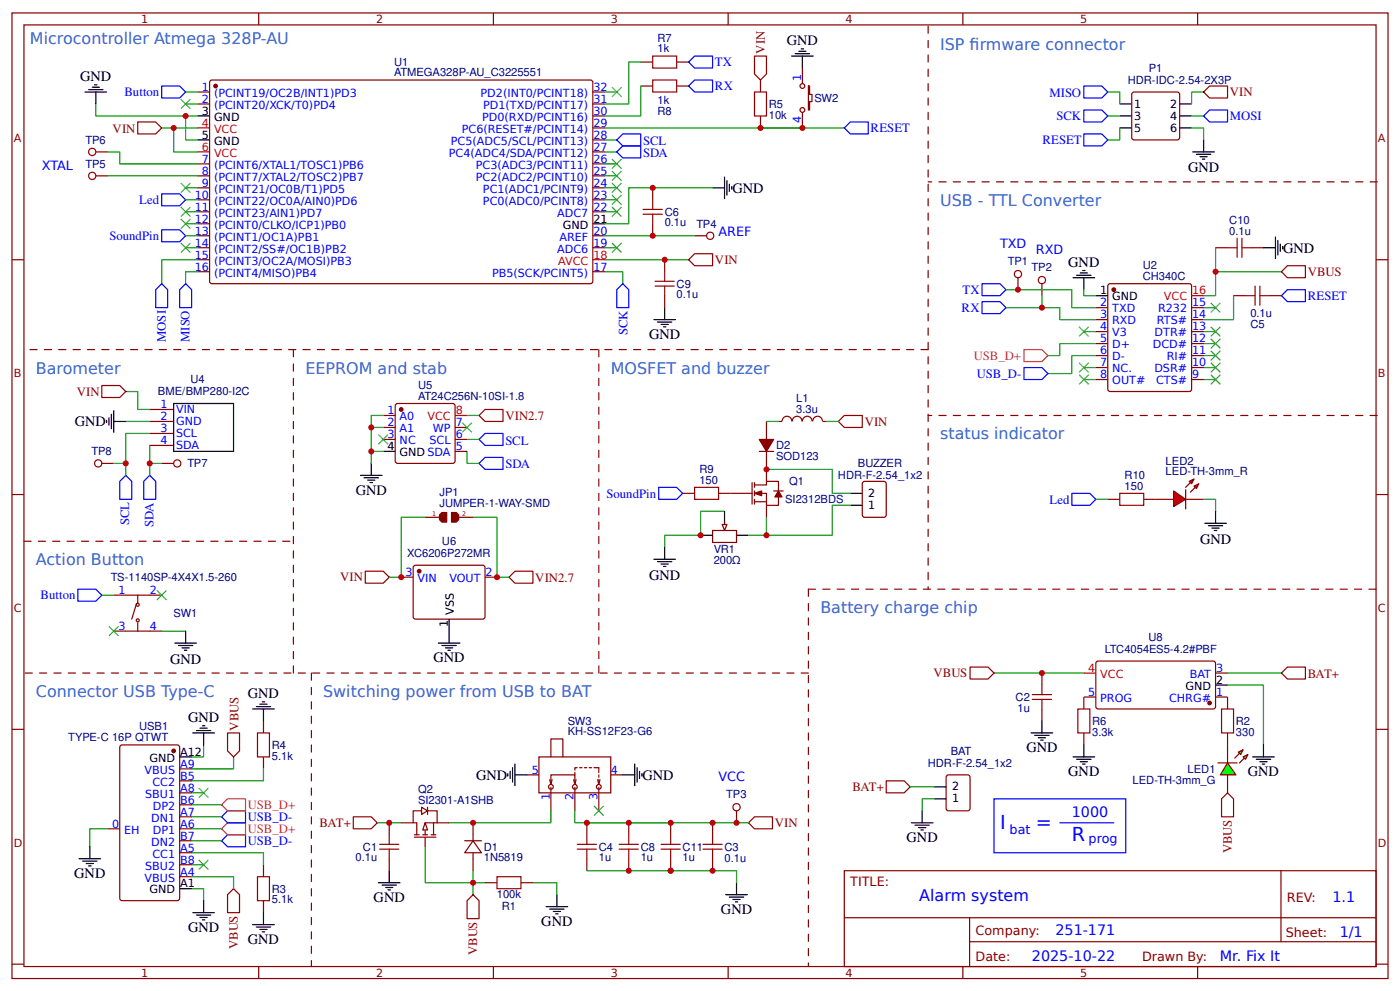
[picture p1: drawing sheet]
<svg xmlns="http://www.w3.org/2000/svg" width="309mm" height="219mm" viewBox="0 0 309 219" stroke-linecap="round" stroke-linejoin="round" font-family="sans-serif">
<g fill="none" stroke="#800" stroke-width=".26">
<path d="M2.6 2.9h304.1v213.2h-304.1zM5.3 5.5h298.7v208h-298.7zM57.1 2.9v2.6M109 2.9v2.6M160.9 2.9v2.6M212.7 2.9v2.6M264.6 2.9v2.6M2.6 57.4h2.7M304 57.4h2.7M2.6 109.2h2.7M304 109.2h2.7M230.2 148.6v2.7"/>
<path d="M230.2 156.6v2.6M239.4 153.9v2.7M271.2 153.9v2.7M2.6 161.1h2.7M93.1 178.3l1.4 .8-1.4 .8zM93.1 179.1h-1.8v2.6h.8v2.7M94.5 179.1h2.1v2.6M94.5 178.3v1.6M209.1 171.4l.4-.3h4.3l.4 .3 .1 7.1-.2 .5-4.6 .1-.4-.3zM239.4 161.9v2.6M271.2 161.9v2.6M304 161.1h2.7"/>
<path d="M86 181.7v2.7M86 189.7v2.6M88.6 181.7h2.7M91.5 184.4h1.1M91.5 184.9h4.8M93.4 184.4h1.1M93.9 184.9v2.1M95.2 184.4h1.1M95.8 181.7v2.7M96.6 181.7h-2.7v2.7M96.6 181.7h2.6M107.2 194.9h2.6"/>
<path d="M115.1 194.9h2.6M186.5 192.3h117.5v21.2h-117.5zM283 192.3v15.7M2.6 212.9h2.7M57.1 213.5v2.6M109 213.5v2.6M160.9 213.5v2.6M186.6 202.7h117.3M212.7 213.5v2.6M214.2 208h89.7M214.2 202.7v10.6M264.6 213.5v2.6"/>
<path d="M304 212.9h2.7"/>
</g>
<g fill="none" stroke="#000" stroke-width=".26">
<path d="M230.2 159.2v2.7M206.4 176.4h2.6M206.4 173.8h2.6M227.8 161.9h4.8M228.6 162.4h3.2M229.4 162.9h1.6M229.9 163.5h.6M237.1 167.2h4.7M237.9 167.7h3.1M238.7 168.2h1.5M239.2 168.8h.5M239.4 164.5v2.7"/>
<path d="M83.6 194.9h4.8M84.4 195.5h3.2M85.2 196h1.6M85.7 196.5h.6M86 192.3v2.6M123 197.6v2.6M120.6 200.2h4.8M121.4 200.8h3.2M122.2 201.3h1.6M122.8 201.8h.5"/>
</g>
<path d="M219.6 148.6h19.8M83.3 181.7h5.3M93.9 187v7.9h13.3M104.5 192.3v5.3M117.7 194.9h5.3v2.7" fill="none" stroke="#080" stroke-width=".26"/>
<path d="M228.1 153.4h4.2M228.1 154.5h4.2M230.2 151.3v2.1M230.2 154.5v2.1M238.1 156.6h2.7v5.3h-2.7zM269.9 156.6h2.6v5.3h-2.6zM83.9 186.5h4.2M83.9 187.5h4.2M86 184.4v2.1M86 187.5v2.2M109.8 193.6h5.3v2.7h-5.3z" fill="none" stroke="#a00000" stroke-width=".26"/>
<path d="M214.3 147.3h4l1.3 1.3-1.3 1.4h-4zM271.2 175.1l1.3 1.3v4h-2.6v-4zM78.1 180.4h3.9l1.3 1.3-1.3 1.3h-3.9zM104.5 197.6l1.3 1.3v4h-2.6v-4zM165.4 181.7l1.3-1.3h4v2.6h-4z" fill="none" stroke="#900" stroke-width=".26"/>
<path d="M93.9 181.7l.6 1.6h-1.1z" fill="#fefefe" stroke="#800" stroke-width=".26"/>
<g fill="none" stroke="#080" stroke-width=".26">
<path d="M141.6 19v6.6h-8M141.6 13.7h-2.7v9.3h-5.3M21.2 23v2.6h22.5M23.8 33.5h2.7v2.7h17.2M23.8 38.8h19.9M35.7 28.3h8M38.4 28.3v5.2h5.3M41 25.6v5.3h2.7M133.6 30.9h2.7M133.6 33.5h2.7M133.6 28.3h52.9M43.7 57.4h-8v5.3"/>
<path d="M133.6 57.4h18.5M43.7 60h-2.7v2.7M133.6 60h4v2.7M230.2 65.3v2.6M239.4 64v1.3h2.7M239.4 73.2h2.7M242.1 78.5h-5.3v4h-5.3M242.1 75.9h-7.9v2.6h-2.7M265.9 67.9h2.7M265.9 78.5h2.7M265.9 75.9h2.7M265.9 73.2h2.7"/>
<path d="M272.5 65.3v5.3h-6.6M283.1 60h-14.5v5.3h-2.7M27.8 86.5h2.6v3.9h2.7M27.8 93.1h5.3M33.1 95.7h-5.3v9.3M33.1 98.4v6.6M239.4 83.8h2.7M239.4 81.2h2.7M265.9 83.8h2.7M265.9 81.2h2.7M271.2 151.3h7.9v13.2M271.2 148.6h11.9"/>
<path d="M42.3 177.7h6.6M42.3 175.1h2.7M45 164.5v2.7h-2.7M51.6 167.2v2.6h-9.3M58.2 169.8v2.7h-15.9M121.7 179.1v2.6h-22.5M127 179.1v2.6h38.4M201.1 173.8h5.3M206.4 176.4h-2.7v2.7M23.8 183h-4v4M42.3 188.3h15.9v2.7M42.3 196.3h2.7v2.6"/>
<path d="M42.3 180.4h6.6M42.3 183h6.6M42.3 185.7h6.6M42.3 191h2.7"/>
</g>
<g fill="none" stroke="#000" stroke-width=".26">
<path d="M19.6 19.8h3.2M20.4 19.3h1.6M20.9 18.7h.5M174.9 12.4h4.8M175.7 11.9h3.2M176.5 11.3h1.6M177 10.8h.5M177.3 12.4v2.6M18.8 20.3h4.7M21.2 20.3v2.7M43.7 30.9h2.6M43.7 25.6h2.6"/>
<path d="M160.1 39.1v4.8M160.6 39.9v3.2M131 49.4h2.6M157.4 41.5h2.7M161.1 40.7v1.6M161.7 41.2v.6M239.2 59.7h.5M144.5 70.6h4.7M145.3 71.1h3.1M146 71.6h1.6M146.6 72.2h.5M146.8 67.9v2.7"/>
<path d="M237.1 61.3h4.7M237.9 60.8h3.1M238.7 60.3h1.5M239.4 61.3v2.7M242.1 65.3h2.6M23.5 92.8v.5M24.1 92.3v1.6M24.6 91.5v3.2M25.1 93.1h2.7M25.1 90.7v4.8M38.4 89.1h13.2v10.6h-13.2zM187.9 111.6h2.6"/>
<path d="M187.9 109h2.6M144.5 123.5h4.7M145.3 124h3.1M146 124.6h1.6M146.6 125.1h.5M146.8 120.9v2.6M55.8 156.6h4.8M56.6 156.1h3.2M57.4 155.5h1.6M57.9 155h.6M58.2 156.6v2.6M268.6 151.3h2.6"/>
<path d="M39.7 167.2h2.6M42.6 161.9h4.8M43.4 161.3h3.2M44.2 160.8h1.6M44.7 160.3h.5M45 161.9v2.6M112.2 170.9v.5M112.7 170.3v1.6M113.2 169.5v3.2M113.8 171.1h2.6M113.8 168.8v4.7M137.6 171.1h2.6"/>
<path d="M140.2 168.8v4.7M140.8 169.5v3.2M141.3 170.3v1.6M141.8 170.9v.5M203.7 179.1v2.6M276.8 167.2h4.7M277.5 167.7h3.2M278.3 168.2h1.6M278.9 168.8h.5M279.1 164.5v2.7M17.5 189.7h4.7M18.3 190.2h3.1"/>
<path d="M19 190.7h1.6M19.6 191.2h.5M19.8 187v2.7M39.7 196.3h2.6M45 198.9v2.7M160.3 197.6h4.8M161.1 198.1h3.2M161.9 198.6h1.6M162.5 199.2h.5M162.7 194.9v2.7M201.3 181.7h4.8M202.1 182.2h3.2"/>
<path d="M202.9 182.8h1.6M203.5 183.3h.5M42.6 201.6h4.8M43.4 202.1h3.2M44.2 202.6h1.6M44.7 203.1h.5M55.8 204.2h4.8M56.6 204.7h3.2M57.4 205.3h1.6M57.9 205.8h.6M58.2 201.6v2.6"/>
</g>
<g fill="none" stroke="#800" stroke-width=".26">
<path d="M46.4 17.9l.4-.2h83.9l.3 .5-.1 44.2-.5 .3-83.8-.1-.3-.5zM141.6 13.7h2.6M141.6 19h2.6M149.5 13.7h2.6M149.5 19h2.6M168 17.7v2.6M177.3 15v3.5M178.6 19h.3v1.8h.5v1.6h-.5v1.9h-.3zM43.7 20.3h2.6M43.7 23h2.6M43.7 36.2h2.6M43.7 38.8h2.6"/>
<path d="M131 20.3h2.6M131 23h2.6M131 25.6h2.6M131 28.3h2.6M131 30.9h2.6M131 33.5h2.6M131 36.2h2.6M131 38.8h2.6M168 25.6v2.7M177.3 24.8v3.5M43.7 41.5h2.6M43.7 44.1h2.6"/>
<path d="M43.7 46.8h2.6M43.7 52.1h2.6M43.7 54.7h2.6M43.7 57.4h2.6M43.7 49.4h2.6M131 41.5h2.6M131 44.1h2.6M131 46.8h2.6M131 52.1h2.6M131 54.7h2.6M144.2 41.5v2.6M144.2 49.4v2.7"/>
<path d="M146.8 57.4v2.6M43.7 60h2.6M131 60h2.6M146.8 65.3v2.6M224.9 61.3v2.7M230.2 62.7v2.6M242.1 67.9h2.6M242.1 70.6h2.6M242.1 73.2h2.6M242.1 75.9h2.6M242.1 78.5h2.6M244.8 62.9l.5-.2h17.4l.5 .2 .1 23-.3 .5-17.7 .1-.5-.3z"/>
<path d="M263.3 67.9h2.6M263.3 70.6h2.6M263.3 73.2h2.6M263.3 75.9h2.6M263.3 78.5h2.6M272.5 65.3h2.7M280.5 65.3h2.6M33.1 90.4h5.3M33.1 93.1h5.3M33.1 95.7h5.3M33.1 98.4h5.3M242.1 81.2h2.6"/>
<path d="M242.1 83.8h2.6M263.3 81.2h2.6M263.3 83.8h2.6M150.8 109h2.7M158.7 109h2.7M190.6 106.6l.4-.3h4.3l.4 .3 .1 7.1-.3 .5h-4.5l-.4-.2zM58.2 159.2v2.7M239.4 153.9h2.7M242.2 146.3l.4-.3 25.7 .1 .3 .4-.1 9.8-.5 .3-25.6-.1-.3-.4zM268.6 153.9h2.6M268.6 148.6h2.6M26.5 164.8l.5-.3h12.2l.4 .3 .1 33.6-.3 .4-12.4 .1-.5-.2z"/>
<path d="M39.7 169.8h2.6M39.7 172.5h2.6M39.7 177.7h2.6M39.7 175.1h2.6M58.2 167.2v2.6M116.4 171.1h2.7M119.1 167.2h15.8v7.9h-15.8zM121.4 172.2l.3 1M121.7 167.2v-4h2.7v4M121.7 173.2v-2.1h5.3v2.1M121.7 173.8v5.3M122 172.2l-.3 1"/>
<path d="M126.7 172.2l.3 1M127 170.6v.5M127 173.8v5.3M127.3 172.2l-.3 1M127.5 169.5h-.5v.6M128.1 169.5h.5M129.1 169.5h.5M130.2 169.5h.5M131.2 169.5h1.1v1.1M132 172.2l.3 1 .3-1M132.3 171.1v.6M132.3 172.2v.5"/>
<path d="M132.3 173.8v5.3M134.9 171.1h2.7M162.7 179.1v2.6M23.8 183h2.7M39.7 193.6h2.6M39.7 183h2.6M39.7 180.4h2.6M39.7 185.7h2.6M39.7 188.3h2.6M39.7 191h2.6M58.2 191v2.6M58.2 198.9v2.7"/>
<path d="M157.4 181.7v2.7M157.4 189.7v2.6"/>
<circle cx="177.3" cy="19" r=".53"/>
<circle cx="177.3" cy="24.3" r=".53"/>
<circle cx="121.7" cy="173.8" r=".53"/>
<circle cx="127" cy="173.8" r=".53"/>
<circle cx="132.3" cy="173.8" r=".53"/>
</g>
<g fill="#800" stroke="#800" stroke-width=".26">
<circle cx="267.2" cy="155.3" r=".4"/>
<circle cx="47.6" cy="19" r=".4"/>
<circle cx="38.4" cy="165.8" r=".4"/>
<circle cx="246.1" cy="64" r=".4"/>
</g>
<path d="M43.7 33.5h2.6M43.7 28.3h2.6M131 57.4h2.6M263.3 65.3h2.6M239.4 148.6h2.7" fill="none" stroke="#f00" stroke-width=".26"/>
<g fill="none" stroke="#00f" stroke-width=".26">
<path d="M152.1 19l1.4-1.3h3.9v2.6h-3.9zM152.1 13.7l1.4-1.3h3.9v2.6h-3.9zM136.3 30.9l1.3-1.3h4v2.6h-4zM136.3 33.5l1.3-1.3h4v2.7h-4zM186.5 28.3l1.4-1.4h3.9v2.7h-3.9zM35.7 50.7h4l1.3 1.4-1.3 1.3h-4zM35.7 42.8h4l1.3 1.3-1.3 1.4h-4zM34.4 64l1.3-1.3 1.3 1.3v3.9h-2.6zM39.7 64l1.3-1.3 1.3 1.3v3.9h-2.6zM137.6 62.7l1.3 1.3v3.9h-2.6v-3.9zM217 66.6h3.9l1.3 1.3-1.3 1.4h-3.9zM217 62.7h3.9l1.3 1.3-1.3 1.3h-3.9z"/>
<path d="M283.1 65.3l1.3-1.3h4v2.6h-4zM226.2 81.2h4l1.3 1.3-1.3 1.3h-4zM27.8 105l1.3 1.3v4h-2.6v-4zM33.1 105l1.3 1.3v4h-2.7v-4zM145.5 107.6h4l1.3 1.4-1.3 1.3h-4zM48.9 185.7l1.4-1.3h3.9v2.6h-3.9zM48.9 180.4l1.4-1.3h3.9v2.6h-3.9z"/>
</g>
<g fill="none" stroke="#a00000" stroke-width=".26">
<path d="M144.2 12.4h5.3v2.6h-5.3zM144.2 17.7h5.3v2.6h-5.3zM166.7 20.3h2.6v5.3h-2.6zM142.1 46.2h4.2M142.1 47.3h4.2M144.2 44.1v2.1M144.2 47.3v2.1M144.7 63.2h4.3M144.7 62.1h4.3M146.8 60v2.1M146.8 63.2v2.1M275.2 65.3h2.1"/>
<path d="M277.3 63.2v4.2M278.3 63.2v4.2M278.3 65.3h2.2M153.5 107.6h5.2v2.7h-5.2zM56.9 161.9h2.6v5.3h-2.6zM56.9 193.6h2.6v5.3h-2.6zM155.3 186.5h4.2M155.3 187.5h4.2M157.4 184.4v2.1M157.4 187.5v2.2"/>
<circle cx="224.9" cy="60.5" r=".8"/>
<circle cx="230.2" cy="61.9" r=".8"/>
<circle cx="162.7" cy="178.3" r=".8"/>
</g>
<path d="M226.2 77.2h4l1.3 1.3-1.3 1.4h-4zM48.9 177.7l1.4-1.3h3.9v2.7h-3.9zM48.9 183l1.4-1.3h3.9v2.7h-3.9z" fill="none" stroke="#f06" stroke-width=".26"/>
<path d="M166.7 12.4h2.6v4l-1.3 1.3-1.3-1.3zM30.4 26.9h4l1.3 1.4-1.3 1.3h-4zM152.1 57.4l1.4-1.4h3.9v2.7h-3.9zM283.1 60l1.3-1.3h4v2.6h-4zM22.5 85.1h4l1.3 1.4-1.3 1.3h-4zM185.2 93.1l1.3-1.3h4v2.6h-4zM283.1 148.6l1.3-1.3h4v2.7h-4zM50.3 161.9h2.6v3.9l-1.3 1.4-1.3-1.4zM195.8 172.5h4l1.3 1.3-1.3 1.3h-4z" fill="none" stroke="#900" stroke-width=".26"/>
<g fill="#000" stroke="#3c3" stroke-width=".26">
<path d="M238.4 72.2l2.1 2.1zM240.5 72.2l-2.1 2.1z"/>
<path d="M267.5 66.9l2.1 2.1zM269.6 66.9l-2.1 2.1z"/>
<path d="M267.5 74.8l2.1 2.1zM269.6 74.8l-2.1 2.1z"/>
<path d="M267.5 77.5l2.1 2.1zM269.6 77.5l-2.1 2.1z"/>
<path d="M267.5 72.2l2.1 2.1zM269.6 72.2l-2.1 2.1z"/>
<path d="M238.4 80.1l2.1 2.1zM240.5 80.1l-2.1 2.1z"/>
<path d="M238.4 82.8l2.1 2.1zM240.5 82.8l-2.1 2.1z"/>
<path d="M267.5 80.1l2.1 2.1zM269.6 80.1l-2.1 2.1z"/>
<path d="M267.5 82.8l2.1 2.1zM269.6 82.8l-2.1 2.1z"/>
<path d="M43.9 174l2.1 2.2zM46 174l-2.1 2.2z"/>
<path d="M43.9 189.9l2.1 2.1zM46 189.9l-2.1 2.1z"/>
</g>
<path d="M259.3 108.4l2.6 1.9-2.6 1.6z" fill="#f00" stroke="#800" stroke-width=".26"/>
<path d="M261.9 108.2v4.2" fill="none" stroke="#800" stroke-width=".26"/>
<g fill="#800" stroke="#800" stroke-width=".26">
<path d="M261.9 107.6l1.1-1z"/>
<path d="M264.1 107.6l-1.1 1.1z"/>
</g>
<g fill="#f00" stroke="#800" stroke-width=".26">
<path d="M262.7 106.3l1.1-.5-.5 1z"/>
<path d="M263.8 107.4l1-.6-.5 1.1z"/>
</g>
<path d="M250.1 20.6l.5-.3 9.8 .1 .2 .4-.1 9.8-.4 .3-9.8-.1-.3-.4zM153.5 52.1h2.6M268.6 54.7h2.6M276.5 54.7h2.6M244.7 110.3h2.7M252.7 110.3h6.6M261.9 110.3h4" fill="none" stroke="#800" stroke-width=".26"/>
<g fill="none" stroke="#000" stroke-width=".26">
<path d="M247.4 23h2.6M247.4 25.6h2.6M247.4 28.3h2.6M260.6 23h2.7M260.6 25.6h2.7M260.6 28.3h2.7M263.5 33.5h4.8M264.3 34.1h3.2M265.1 34.6h1.6M265.6 35.1h.6M265.9 30.9v2.6M279.1 54.7h2.7"/>
<path d="M281.8 52.3v4.8M282.3 53.1v3.2M282.8 53.9v1.6M283.4 54.5v.5M266.2 115.6h4.7M267 116.1h3.1M267.8 116.6h1.5M268.3 117.2h.5M268.6 112.9v2.7M41 139.4v2.6M38.6 142h4.8M39.4 142.6h3.2"/>
<path d="M40.2 143.1h1.6M40.7 143.6h.6"/>
</g>
<path d="M35.7 19h4l1.3 1.3-1.3 1.3h-4zM239.4 19h4l1.3 1.3-1.3 1.3h-4zM239.4 29.6h4l1.3 1.3-1.3 1.3h-4zM239.4 24.3h4l1.3 1.3-1.3 1.3h-4zM267.2 24.3h4v2.6h-4l-1.3-1.3zM236.8 109h4l1.3 1.3-1.3 1.3h-4zM17.2 130.1h4l1.3 1.3-1.3 1.4h-4zM219.6 176.4h29.1v11.9h-29.1zM234.2 181.7h11.9" fill="none" stroke="#00f" stroke-width=".26"/>
<g fill="none" stroke="#a00000" stroke-width=".26">
<path d="M271.2 54.7h2.1M273.3 52.6v4.2M274.4 54.7h2.1M274.4 52.6v4.2M247.4 109h5.3v2.6h-5.3z"/>
<circle cx="156.9" cy="52.1" r=".8"/>
</g>
<g fill="none" stroke="#080" stroke-width=".26">
<path d="M41 20.3h2.7M41 23h2.7M133.6 20.3h2.7M133.6 36.2h2.7M133.6 38.8h2.7M244.7 20.3h2.7v2.7M244.7 25.6h2.7M247.4 28.3v2.6h-2.7M263.3 28.3h2.6v2.6M263.3 25.6h2.6M265.9 20.3h-2.6v2.7M41 44.1h2.7"/>
<path d="M41 52.1h2.7M41 54.7h2.7M41 49.4h2.7M41 46.8h2.7M41 41.5h2.7M133.6 44.1h2.7M133.6 52.1h19.9M133.6 54.7h2.7M133.6 46.8h2.7M133.6 41.5h2.7M157.4 41.5h-18.5v7.9h-5.3M268.6 54.7v5.3"/>
<path d="M160.1 112.9h-5.3v5.3h-8v2.7M242.1 110.3h2.6M265.9 110.3h2.7v2.6M22.5 131.4h2.6M35.7 139.4h5.3"/>
</g>
<g fill="#000" stroke="#3c3" stroke-width=".26">
<path d="M135.2 19.3l2.1 2.1zM137.3 19.3l-2.1 2.1z"/>
<path d="M40 21.9l2.1 2.1zM40 24l2.1-2.1z"/>
<path d="M135.2 35.1l2.1 2.2zM135.2 37.3l2.1-2.2z"/>
<path d="M135.2 37.8l2.1 2.1zM137.3 37.8l-2.1 2.1z"/>
<path d="M40 40.4l2.1 2.1zM42.1 40.4l-2.1 2.1z"/>
<path d="M40 45.7l2.1 2.1zM42.1 45.7l-2.1 2.1z"/>
<path d="M40 48.4l2.1 2.1zM42.1 48.4l-2.1 2.1z"/>
<path d="M40 53.7l2.1 2.1zM40 55.8l2.1-2.1z"/>
<path d="M135.2 40.4l2.1 2.1zM135.2 42.5l2.1-2.1z"/>
<path d="M135.2 43.1l2.1 2.1zM137.3 43.1l-2.1 2.1z"/>
<path d="M135.2 45.7l2.1 2.1zM137.3 45.7l-2.1 2.1z"/>
<path d="M135.2 53.7l2.1 2.1zM135.2 55.8l2.1-2.1z"/>
</g>
<path d="M205.1 5.8v124.3M304.3 40.2h-99.2M132.3 77.2v71.4M205.1 77.2h-199.8M304.3 91.8h-99.2M178.6 130.1v83.4M68.8 148.6v64.9M178.6 148.6h-173.3" fill="none" stroke="#800" stroke-width=".26" stroke-dasharray="1.6 1.6"/>
<path d="M267.2 19h4v2.6h-4l-1.3-1.3zM51.6 196.3l1.3 1.3v4h-2.6v-4z" fill="none" stroke="#900" stroke-width=".26"/>
<path d="M271.2 168.5l1.8 2.6h-3.4z" fill="#0f0" stroke="#800" stroke-width=".26"/>
<path d="M269.1 168.5h4.2" fill="none" stroke="#800" stroke-width=".26"/>
<g fill="#800" stroke="#800" stroke-width=".26">
<path d="M274.9 167.4l-1.1 1.1z"/>
<path d="M272.8 167.4l1-1z"/>
</g>
<g fill="#0f0" stroke="#800" stroke-width=".26">
<path d="M274.6 167.2l1.1-.6-.5 1.1z"/>
<path d="M273.6 166.1l1-.5-.5 1z"/>
</g>
<path d="M21.2 38.8h2.6M21.2 33.5h2.6M157.4 117.2h5.3v2.6h-5.3zM160.1 115.3v1.3M271.2 164.5v4M271.2 171.1v4M102.7 185.7h3.7M104.5 185.7l1.9 2.6h-3.7zM104.5 181.7v4M104.5 188.3v4" fill="none" stroke="#800" stroke-width=".26"/>
<path d="M222.2 64h14.6v3.9h5.3M222.2 67.9h12v2.7h7.9M42.3 193.6h9.3v2.7" fill="none" stroke="#080" stroke-width=".26"/>
<g fill="none" stroke="#a00000" stroke-width=".26">
<circle cx="20.4" cy="38.8" r=".8"/>
<circle cx="20.4" cy="33.5" r=".8"/>
</g>
<path d="M154.8 118.2h2.6M160.1 112.9v2.7M162.7 118.2h2.7" fill="none" stroke="#000" stroke-width=".26"/>
<path d="M159.5 115.8h1.1l-.5 1.4z" fill="#efefef" stroke="#800" stroke-width=".26"/>
<g fill="none" stroke="#800" stroke-width=".26">
<path d="M84.7 94.4h2.6M84.7 97h2.6M84.7 91.8h2.6M87.4 89.4l.4-.3 12.5 .1 .2 .4v12.5l-.5 .2h-12.4l-.3-.5zM100.5 99.7h2.7M100.5 94.4h2.7M100.5 97h2.7M167.7 99.7h3.2M169.3 93.1v3.9M169.3 99.7v6.6M172 93.1h.8M172.8 93.1a1.06 1.06 0 0 1 1.1-1.2 1.06 1.06 0 0 1 1 1.2"/>
<path d="M175 93.1a1.06 1.06 0 0 1 1.1-1.2 1.06 1.06 0 0 1 1.1 1.2M177.3 93.1a1.06 1.06 0 0 1 1-1.2 1.06 1.06 0 0 1 1.1 1.2M179.6 93.1a1.06 1.06 0 0 1 1-1.2 1.06 1.06 0 0 1 1.1 1.2M181.8 93.1h.8M22.5 102.3h2.6M35.7 102.3h2.7M161.4 109h4.8M166.2 106.6v4.7M166.7 109h2.6v2.6h2.7v-1.9M166.7 107.1h2.6v-.8h2.7v2.1M166.7 106.6v1M166.7 108.4v1.1"/>
<path d="M166.7 110.3v1M166.7 110.8h2.6M169.3 111.6v2.6M170.9 108.4h2.1M25.1 139.4h10.6M25.1 131.4h10.6M30.2 133.3l-1.1 3.4M30.4 131.4v1.9M30.4 137.5v1.9M88.6 127.5h2.7M91.5 124.9h15.4l.3 .5-.1 11.1-.5 .2h-15.1l-.2-.5v-10.8zM107.2 127.5h2.6"/>
<path d="M129.6 181.7v2.7M129.6 189.7v2.6M138.9 181.7v2.7M138.9 189.7v2.6M148.2 181.7v2.7M148.2 189.7v2.6"/>
<circle cx="30.4" cy="137" r=".33"/>
<circle cx="30.4" cy="133.6" r=".33"/>
</g>
<g fill="#000" stroke="#3c3" stroke-width=".26">
<path d="M83.6 96l2.1 2.1zM83.6 98.1l2.1-2.1z"/>
<path d="M102.1 93.3l2.1 2.2zM104.2 93.3l-2.1 2.2z"/>
<path d="M24.1 138.3l2.1 2.1zM26.2 138.3l-2.1 2.1z"/>
<path d="M34.7 130.4l2.1 2.1zM36.8 130.4l-2.1 2.1z"/>
<path d="M131.2 178l2.1 2.1zM133.3 178l-2.1 2.1z"/>
</g>
<g fill="none" stroke="#a00000" stroke-width=".26">
<path d="M127.5 187.5h4.3M127.5 186.5h4.3M129.6 184.4v2.1M129.6 187.5v2.2M136.8 187.5h4.2M136.8 186.5h4.2M138.9 184.4v2.1M138.9 187.5v2.2M146 187.5h4.3M146 186.5h4.3M148.2 184.4v2.1M148.2 187.5v2.2"/>
<circle cx="21.7" cy="102.3" r=".8"/>
<circle cx="39.2" cy="102.3" r=".8"/>
</g>
<g fill="none" stroke="#080" stroke-width=".26">
<path d="M82 94.4h2.7M84.7 99.7h-2.7v2.6M84.7 91.8h-2.7v7.9M103.2 99.7v2.6h2.6M103.2 97h2.6M103.2 91.8h2.6M169.3 93.1h2.7M182.6 93.1h2.6M25.1 102.3h2.7M33.1 102.3h2.6M93.9 114.2h-5.3v13.3h-2.6M104.5 114.2h5.3v13.3h2.6"/>
<path d="M169.3 114.2v4h-3.9M169.3 103.7h14.6v5.3h4M187.9 111.6h-4v6.6h-14.6M129.6 192.3h33.1v2.6M129.6 181.7h18.6"/>
</g>
<g fill="#800" stroke="#800" stroke-width=".26">
<path d="M172 108.4l.8 1.3h-1.6z"/>
<path d="M166.7 109l1.6-.6v1.1z"/>
<path d="M167.7 97h3.2l-1.6 2.7z"/>
<circle cx="88.6" cy="90.4" r=".4"/>
<circle cx="92.6" cy="126.2" r=".4"/>
</g>
<path d="M64.8 77.2v71.4M5.3 119.5h59.5M178.6 130.1h125.7" fill="none" stroke="#800" stroke-width=".26" stroke-dasharray="1.6 1.6"/>
<path d="M100.5 91.8h2.7" fill="none" stroke="#f00" stroke-width=".26"/>
<path d="M84.7 99.7h2.6M79.6 105h4.8M80.4 105.5h3.2M81.2 106h1.6M81.8 106.6h.5M82 102.3v2.7M99.2 136.7v5.3M96.8 142h4.8M97.6 142.6h3.2M98.4 143.1h1.6M99 143.6h.5" fill="none" stroke="#000" stroke-width=".26"/>
<path d="M105.8 97l1.4-1.3h3.9v2.7h-3.9zM107.2 101h3.9v2.7h-3.9l-1.4-1.4z" fill="none" stroke="#00f" stroke-width=".26"/>
<path d="M107.2 90.4h3.9v2.7h-3.9l-1.4-1.3zM80.7 126.2h4l1.3 1.3-1.3 1.3h-4zM112.4 127.5l1.4-1.3h3.9v2.6h-3.9z" fill="none" stroke="#900" stroke-width=".26"/>
<g fill="#840000" stroke="#840000" stroke-width=".26">
<path d="M97.1 113.7l.5-.5h1.1v2.1h-1.1l-.5-.5z"/>
<path d="M99.7 113.2h1.1l.5 .5v1.1l-.5 .5h-1.1z"/>
</g>
<path d="M93.9 114.2h4M100.5 114.2h4" fill="none" stroke="#840000" stroke-width=".26"/>
<g fill="#c00">
<circle cx="230.2" cy="148.6" r=".66"/>
<circle cx="104.5" cy="194.9" r=".66"/>
<circle cx="86" cy="181.7" r=".66"/>
<circle cx="38.4" cy="28.3" r=".66"/>
<circle cx="41" cy="25.6" r=".66"/>
<circle cx="146.8" cy="57.4" r=".66"/>
<circle cx="168" cy="28.3" r=".66"/>
<circle cx="177.3" cy="28.3" r=".66"/>
<circle cx="144.2" cy="41.5" r=".66"/>
<circle cx="144.2" cy="52.1" r=".66"/>
<circle cx="268.6" cy="60" r=".66"/>
<circle cx="230.2" cy="67.9" r=".66"/>
<circle cx="224.9" cy="64" r=".66"/>
<circle cx="104.5" cy="181.7" r=".66"/>
<circle cx="148.2" cy="192.3" r=".66"/>
<circle cx="129.6" cy="181.7" r=".66"/>
<circle cx="138.9" cy="192.3" r=".66"/>
<circle cx="138.9" cy="181.7" r=".66"/>
<circle cx="148.2" cy="181.7" r=".66"/>
<circle cx="162.7" cy="181.7" r=".66"/>
<circle cx="157.4" cy="181.7" r=".66"/>
<circle cx="157.4" cy="192.3" r=".66"/>
<circle cx="33.1" cy="102.3" r=".66"/>
<circle cx="27.8" cy="102.3" r=".66"/>
<circle cx="154.8" cy="118.2" r=".66"/>
<circle cx="169.3" cy="103.7" r=".66"/>
<circle cx="169.3" cy="118.2" r=".66"/>
<circle cx="82" cy="99.7" r=".66"/>
<circle cx="82" cy="94.4" r=".66"/>
<circle cx="88.6" cy="127.5" r=".66"/>
<circle cx="109.8" cy="127.5" r=".66"/>
</g>
<g font-size="4.2" fill="#00f">
<text x="220.9" y="183">I</text>
<text x="228.9" y="183">=</text>
<text x="236.8" y="185.7">R</text>
</g>
<g font-size="3.5" fill="#36c">
<text x="6.6" y="9.7">Microcontroller Atmega 328P-AU</text>
<text x="207.7" y="11.1">ISP frmware connector</text>
<text x="214.2" y="11.1">i</text>
<text x="207.7" y="45.5">USB - TTL Converter</text>
<text x="7.9" y="82.5">Barometer</text>
<text x="67.5" y="82.5">EEPROM and stab</text>
<text x="134.9" y="82.5">MOSFET and buzzer</text>
<text x="207.7" y="97">status indicator</text>
<text x="7.9" y="124.8">Action Button</text>
<text x="181.2" y="135.4">Battery charge chip</text>
<text x="7.9" y="153.9">Connector USB Type-C</text>
<text x="71.4" y="153.9">Switching power from USB to BAT</text>
</g>
<text font-size="3.5" fill="#00f" x="203.1" y="199.1">Alarm system</text>
<g font-size="3.2">
<text x="173.8" y="10">GND</text>
<text x="17.7" y="17.8">GND</text>
<text x="262.5" y="38.1">GND</text>
<text x="161.8" y="42.6">GND</text>
<text x="236" y="58.9">GND</text>
<text x="283.5" y="55.8">GND</text>
<text x="143.4" y="74.8">GND</text>
<text x="16.5" y="94.2">GND</text>
<text x="78.6" y="109.2">GND</text>
<text x="265.1" y="120.1">GND</text>
<text x="143.4" y="128.1">GND</text>
<text x="37.6" y="146.6">GND</text>
<text x="95.8" y="146.3">GND</text>
<text x="54.8" y="154.2">GND</text>
<text x="41.5" y="159.5">GND</text>
<text x="226.7" y="166.1">GND</text>
<text x="105.2" y="172.2">GND</text>
<text x="141.9" y="172.2">GND</text>
<text x="236" y="171.4">GND</text>
<text x="275.7" y="171.4">GND</text>
<text x="200.3" y="185.9">GND</text>
<text x="16.4" y="193.9">GND</text>
<text x="82.5" y="199.2">GND</text>
<text x="159.3" y="201.8">GND</text>
<text x="41.5" y="205.8">GND</text>
<text x="54.8" y="208.4">GND</text>
<text x="119.6" y="204.5">GND</text>
</g>
<g font-size="3.2" fill="#00f">
<text x="236.8" y="180.4">1000</text>
<text x="294.4" y="199.2">1.1</text>
<text x="233.2" y="206.4">251-171</text>
<text x="296" y="207">1/1</text>
<text x="228" y="212.3">2025-10-22</text>
<text x="269.5" y="212.2">Mr. Fix It</text>
</g>
<g font-size="2.8" fill="#900">
<text x="168.9" y="11.9" transform="rotate(-90 168.9 11.9)">VIN</text>
<text x="271.7" y="21.3">VIN</text>
<text x="24.9" y="29.3">VIN</text>
<text x="158" y="58.3">VIN</text>
<text x="288.9" y="61">VBUS</text>
<text x="16.9" y="87.4">VIN</text>
<text x="111.7" y="92.7">VIN2.7</text>
<text x="191" y="94">VIN</text>
<text x="75.2" y="128.4">VIN</text>
<text x="118.3" y="128.4">VIN2.7</text>
<text x="206.3" y="149.6">VBUS</text>
<text x="288.9" y="149.7">BAT+</text>
<text x="52.7" y="161.3" transform="rotate(-90 52.7 161.3)">VBUS</text>
<text x="188.3" y="174.7">BAT+</text>
<text x="70.6" y="182.7">BAT+</text>
<text x="171.2" y="182.7">VIN</text>
<text x="272.1" y="188.4" transform="rotate(-90 272.1 188.4)">VBUS</text>
<text x="52.5" y="209.6" transform="rotate(-90 52.5 209.6)">VBUS</text>
<text x="105.4" y="210.9" transform="rotate(-90 105.4 210.9)">VBUS</text>
</g>
<g font-size="2.8" fill="#00f">
<text x="158" y="14.6">TX</text>
<text x="27.5" y="21.3">Button</text>
<text x="158" y="19.9">RX</text>
<text x="231.9" y="21.3">MISO</text>
<text x="192.4" y="29.2">RESET</text>
<text x="233.4" y="26.6">SCK</text>
<text x="271.7" y="26.6">MOSI</text>
<text x="142.1" y="32.1">SCL</text>
<text x="142.1" y="34.7">SDA</text>
<text x="230.3" y="31.9">RESET</text>
<text x="9.3" y="37.5">XTAL</text>
<text x="30.8" y="45.1">Led</text>
<text x="24.2" y="53">SoundPin</text>
<text x="158.7" y="52.1">AREF</text>
<text x="220.9" y="54.7">TXD</text>
<text x="228.9" y="56">RXD</text>
<text x="212.6" y="64.9">TX</text>
<text x="212.4" y="68.9">RX</text>
<text x="288.9" y="66.3">RESET</text>
<text x="36.7" y="75.5" transform="rotate(-90 36.7 75.5)">MOSI</text>
<text x="41.9" y="75.5" transform="rotate(-90 41.9 75.5)">MISO</text>
<text x="138.6" y="74" transform="rotate(-90 138.6 74)">SCK</text>
<text x="215.8" y="83.4">USB_D-</text>
<text x="111.7" y="98.2">SCL</text>
<text x="111.7" y="103.4">SDA</text>
<text x="134" y="109.9">SoundPin</text>
<text x="231.9" y="111.2">Led</text>
<text x="28.5" y="116" transform="rotate(-90 28.5 116)">SCL</text>
<text x="33.9" y="116.5" transform="rotate(-90 33.9 116.5)">SDA</text>
<text x="9" y="132.4">Button</text>
<text x="158.7" y="172.5">VCC</text>
<text x="54.8" y="181.3">USB_D-</text>
<text x="223" y="184.1">bat</text>
<text x="54.8" y="186.6">USB_D-</text>
<text x="240.5" y="186.2">prog</text>
</g>
<g font-size="2.8" fill="#f06">
<text x="215.2" y="79.5">USB_D+</text>
<text x="54.8" y="178.7">USB_D+</text>
<text x="54.8" y="184">USB_D+</text>
</g>
<g font-size="2.8" fill="#800">
<text x="187.9" y="195.7">TITLE:</text>
<text x="284.3" y="199.2">REV:</text>
<text x="215.5" y="206.4">Company:</text>
<text x="284.1" y="206.9">Sheet:</text>
<text x="215.5" y="212.1">Date:</text>
<text x="252.3" y="212.2">Drawn By:</text>
</g>
<g font-size="2.5" fill="#800">
<text x="31.2" y="5.1">1</text>
<text x="83.1" y="5.1">2</text>
<text x="134.9" y="5.1">3</text>
<text x="186.8" y="5.1">4</text>
<text x="238.7" y="5.1">5</text>
<text x="3" y="31.4">A</text>
<text x="304.4" y="31.4">A</text>
<text x="3" y="83.3">B</text>
<text x="304.4" y="83.3">B</text>
<text x="3" y="135.1">C</text>
<text x="304.4" y="135.1">C</text>
<text x="3" y="187">D</text>
<text x="304.4" y="187">D</text>
<text x="31.2" y="215.7">1</text>
<text x="83.1" y="215.7">2</text>
<text x="134.9" y="215.7">3</text>
<text x="186.8" y="215.7">4</text>
<text x="238.7" y="215.7">5</text>
</g>
<g font-size="2.5" fill="#000080">
<text x="145.3" y="11.6">1k</text>
<text x="145.3" y="9.2">R7</text>
<text x="87.1" y="16.9">ATMEGA328P-AU_C3225551</text>
<text x="87.1" y="14.5">U1</text>
<text x="253.8" y="15.9">P1</text>
<text x="145.3" y="23">1k</text>
<text x="169.9" y="23.8">R5</text>
<text x="179.9" y="22.5">SW2</text>
<text x="249.2" y="18.5">HDR-IDC-2.54-2X3P</text>
<text x="145.3" y="25.3">R8</text>
<text x="169.9" y="26.2">10k</text>
<text x="18.9" y="31.8">TP6</text>
<text x="18.9" y="37">TP5</text>
<text x="146.8" y="47.6">C6</text>
<text x="146.8" y="50">0.1u</text>
<text x="153.8" y="50.3">TP4</text>
<text x="271.6" y="49.5">C10</text>
<text x="271.6" y="51.8">0.1u</text>
<text x="222.6" y="58.5">TP1</text>
<text x="227.9" y="59.8">TP2</text>
<text x="252.5" y="59.5">U2</text>
<text x="149.5" y="65.9">0.1u</text>
<text x="149.5" y="63.5">C9</text>
<text x="252.5" y="61.9">CH340C</text>
<text x="276.2" y="70.1">0.1u</text>
<text x="276.2" y="72.4">C5</text>
<text x="34.9" y="87.3">BME/BMP280-I2C</text>
<text x="42.1" y="84.7">U4</text>
<text x="92.4" y="88.3">AT24C256N-10SI-1.8</text>
<text x="92.4" y="86">U5</text>
<text x="175.9" y="88.7">L1</text>
<text x="175.9" y="91.1">3.3u</text>
<text x="20.2" y="100.6">TP8</text>
<text x="171.4" y="101.6">SOD123</text>
<text x="171.4" y="99.2">D2</text>
<text x="41.4" y="103.2">TP7</text>
<text x="154.5" y="106.8">150</text>
<text x="154.5" y="104.5">R9</text>
<text x="174.4" y="107.2">Q1</text>
<text x="185.1" y="105.8">HDR-F-2.54_1x2</text>
<text x="189.5" y="103.2">BUZZER</text>
<text x="248.5" y="105.9">R10</text>
<text x="257.5" y="105">LED-TH-3mm_R</text>
<text x="257.5" y="102.7">LED2</text>
<text x="97.1" y="111.9">JUMPER-1-WAY-SMD</text>
<text x="97.1" y="109.5">JP1</text>
<text x="173.5" y="111.1">SI2312BDS</text>
<text x="248.5" y="108.2">150</text>
<text x="90" y="123">XC6206P272MR</text>
<text x="97.6" y="120.4">U6</text>
<text x="157.7" y="124.5">200Ω</text>
<text x="157.7" y="122.1">VR1</text>
<text x="24.5" y="128.3">TS-1140SP-4X4X1.5-260</text>
<text x="38.3" y="136.3">SW1</text>
<text x="253.7" y="141.6">U8</text>
<text x="244.1" y="144.2">LTC4054ES5-4.2#PBF</text>
<text x="224.4" y="154.8">C2</text>
<text x="30.8" y="161.2">USB1</text>
<text x="125.4" y="160.1">SW3</text>
<text x="224.8" y="157.2">1u</text>
<text x="241.3" y="160.1">R6</text>
<text x="273" y="160.1">R2</text>
<text x="15" y="163.6">TYPE-C 16P QTWT</text>
<text x="60.1" y="167.7">5.1k</text>
<text x="60.1" y="165.4">R4</text>
<text x="125.4" y="162.4">KH-SS12F23-G6</text>
<text x="210.1" y="166.7">BAT</text>
<text x="241.3" y="162.5">3.3k</text>
<text x="273" y="162.5">330</text>
<text x="205" y="169.4">HDR-F-2.54_1x2</text>
<text x="250.2" y="173.1">LED-TH-3mm_G</text>
<text x="262.4" y="170.7">LED1</text>
<text x="92.3" y="177.5">SI2301-A1SHB</text>
<text x="92.3" y="175.1">Q2</text>
<text x="160.5" y="176.2">TP3</text>
<text x="78.5" y="190.3">0.1u</text>
<text x="80.2" y="187.8">C1</text>
<text x="106.9" y="190.2">1N5819</text>
<text x="106.9" y="187.9">D1</text>
<text x="132.3" y="190.2">1u</text>
<text x="132.3" y="187.9">C4</text>
<text x="141.6" y="190.2">1u</text>
<text x="141.6" y="187.9">C8</text>
<text x="150.8" y="190.2">1u</text>
<text x="150.8" y="187.9">C11</text>
<text x="160.1" y="187.9">C3</text>
<text x="160.1" y="190.3">0.1u</text>
<text x="60.1" y="197.1">R3</text>
<text x="60.1" y="199.5">5.1k</text>
<text x="109.8" y="198.4">100k</text>
<text x="110.9" y="201.1">R1</text>
</g>
<g font-size="2.5" fill="#00f">
<text x="177" y="17.9" transform="rotate(-90 177 17.9)">1</text>
<text x="44.6" y="22.7">2</text>
<text x="44.6" y="20.1">1</text>
<text x="47.3" y="21.4">(PCINT19/OC2B/INT1)PD3</text>
<text x="106.2" y="21.4">PD2(INT0/PCINT18)</text>
<text x="131.1" y="20.1">32</text>
<text x="131.1" y="22.7">31</text>
<text x="47.3" y="24">(PCINT20/XCK/T0)PD4</text>
<text x="102" y="29.3">PC6(RESET#/PCINT14)</text>
<text x="106.5" y="26.7">PD0(RXD/PCINT16)</text>
<text x="106.7" y="24">PD1(TXD/PCINT17)</text>
<text x="131.1" y="25.3">30</text>
<text x="131.1" y="28">29</text>
<text x="177" y="27.2" transform="rotate(-90 177 27.2)">4</text>
<text x="44.6" y="35.9">7</text>
<text x="99.2" y="34.6">PC4(ADC4/SDA/PCINT12)</text>
<text x="99.6" y="32">PC5(ADC5/SCL/PCINT13)</text>
<text x="131.1" y="30.6">28</text>
<text x="131.1" y="33.3">27</text>
<text x="131.1" y="35.9">26</text>
<text x="44.6" y="41.2">9</text>
<text x="44.6" y="38.6">8</text>
<text x="47.3" y="39.9">(PCINT7/XTAL2/TOSC2)PB7</text>
<text x="47.3" y="37.3">(PCINT6/XTAL1/TOSC1)PB6</text>
<text x="105.1" y="37.3">PC3(ADC3/PCINT11)</text>
<text x="105.1" y="39.9">PC2(ADC2/PCINT10)</text>
<text x="131.1" y="38.6">25</text>
<text x="131.1" y="41.2">24</text>
<text x="43" y="46.5">11</text>
<text x="43" y="43.9">10</text>
<text x="47.3" y="47.8">(PCINT23/AIN1)PD7</text>
<text x="47.3" y="45.2">(PCINT22/OC0A/AIN0)PD6</text>
<text x="47.3" y="42.5">(PCINT21/OC0B/T1)PD5</text>
<text x="106.7" y="42.5">PC1(ADC1/PCINT9)</text>
<text x="106.7" y="45.2">PC0(ADC0/PCINT8)</text>
<text x="123.1" y="47.8">ADC7</text>
<text x="131.1" y="43.9">23</text>
<text x="131.1" y="46.5">22</text>
<text x="43" y="51.8">13</text>
<text x="43" y="49.2">12</text>
<text x="47.3" y="53.1">(PCINT1/OC1A)PB1</text>
<text x="47.3" y="50.5">(PCINT0/CLKO/ICP1)PB0</text>
<text x="123.6" y="53.1">AREF</text>
<text x="131.1" y="51.8">20</text>
<text x="43" y="59.7">16</text>
<text x="43" y="57.1">15</text>
<text x="43" y="54.5">14</text>
<text x="47.3" y="58.4">(PCINT3/OC2A/MOSI)PB3</text>
<text x="47.3" y="55.8">(PCINT2/SS#/OC1B)PB2</text>
<text x="123.1" y="55.8">ADC6</text>
<text x="131.1" y="54.5">19</text>
<text x="131.1" y="59.7">17</text>
<text x="47.3" y="61.1">(PCINT4/MISO)PB4</text>
<text x="108.7" y="61.1">PB5(SCK/PCINT5)</text>
<text x="243" y="67.7">2</text>
<text x="243" y="70.3">3</text>
<text x="245.7" y="69">TXD</text>
<text x="245.7" y="71.6">RXD</text>
<text x="255.6" y="71.6">RTS#</text>
<text x="255.9" y="69">R232</text>
<text x="263.4" y="70.3">14</text>
<text x="263.4" y="67.7">15</text>
<text x="243" y="73">4</text>
<text x="243" y="75.6">5</text>
<text x="245.7" y="74.3">V3</text>
<text x="245.7" y="76.9">D+</text>
<text x="254.7" y="76.9">DCD#</text>
<text x="255.1" y="74.3">DTR#</text>
<text x="263.4" y="75.6">12</text>
<text x="263.4" y="73">13</text>
<text x="243" y="78.3">6</text>
<text x="243" y="80.9">7</text>
<text x="243" y="83.6">8</text>
<text x="245.7" y="79.6">D-</text>
<text x="245.7" y="82.2">NC.</text>
<text x="255" y="82.2">DSR#</text>
<text x="257.8" y="79.6">RI#</text>
<text x="263.4" y="83.6">9</text>
<text x="263.4" y="80.9">10</text>
<text x="263.4" y="78.3">11</text>
<text x="245.7" y="84.9">OUT#</text>
<text x="255.4" y="84.9">CTS#</text>
<text x="35.5" y="90.2">1</text>
<text x="35.5" y="92.8">2</text>
<text x="35.5" y="95.5">3</text>
<text x="38.9" y="91.2">VIN</text>
<text x="38.9" y="93.9">GND</text>
<text x="85.6" y="94.1">2</text>
<text x="85.6" y="91.5">1</text>
<text x="88.3" y="95.5">A1</text>
<text x="88.3" y="92.8">A0</text>
<text x="95.6" y="95.5">WP</text>
<text x="100.7" y="94.1">7</text>
<text x="35.5" y="98.1">4</text>
<text x="38.9" y="96.5">SCL</text>
<text x="38.9" y="99.2">SDA</text>
<text x="85.6" y="96.8">3</text>
<text x="88.3" y="98.1">NC</text>
<text x="94.9" y="98.1">SCL</text>
<text x="100.7" y="96.8">6</text>
<text x="100.7" y="99.4">5</text>
<text x="26.2" y="131.2">1</text>
<text x="33.1" y="131.2">2</text>
<text x="89.6" y="127.2">3</text>
<text x="92.3" y="128.5">VIN</text>
<text x="99.3" y="128.5">VOUT</text>
<text x="107.3" y="127.2">2</text>
<text x="26.2" y="139.1">3</text>
<text x="33.1" y="139.1">4</text>
<text x="262.9" y="149.7">BAT</text>
<text x="268.7" y="148.4">3</text>
<text x="240.4" y="153.7">5</text>
<text x="243.1" y="155">PROG</text>
<text x="258.3" y="155">CHRG#</text>
<text x="268.7" y="153.7">1</text>
<text x="32" y="170.9">VBUS</text>
<text x="33.7" y="173.5">CC2</text>
<text x="39.8" y="169.5">A9</text>
<text x="39.8" y="172.2">B5</text>
<text x="117.5" y="170.9">5</text>
<text x="134.9" y="170.9">4</text>
<text x="32.1" y="176.2">SBU1</text>
<text x="33.7" y="178.8">DP2</text>
<text x="39.8" y="177.5">B6</text>
<text x="39.8" y="174.8">A8</text>
<text x="121.4" y="176.7" transform="rotate(-90 121.4 176.7)">1</text>
<text x="126.7" y="176.7" transform="rotate(-90 126.7 176.7)">2</text>
<text x="132" y="176.7" transform="rotate(-90 132 176.7)">3</text>
<text x="24.8" y="182.8">0</text>
<text x="27.4" y="184.1">EH</text>
<text x="33.4" y="181.5">DN1</text>
<text x="33.7" y="184.1">DP1</text>
<text x="39.8" y="182.8">A6</text>
<text x="39.8" y="180.1">A7</text>
<text x="39.8" y="185.4">B7</text>
<text x="33.4" y="186.7">DN2</text>
<text x="33.7" y="189.4">CC1</text>
<text x="39.8" y="188.1">A5</text>
<text x="39.8" y="190.7">B8</text>
<text x="32" y="194.7">VBUS</text>
<text x="32.1" y="192">SBU2</text>
<text x="39.8" y="193.4">A4</text>
</g>
<g font-size="2.5">
<text x="250.6" y="23.8">1</text>
<text x="258.5" y="23.8">2</text>
<text x="44.6" y="25.3">3</text>
<text x="47.3" y="26.7">GND</text>
<text x="250.6" y="26.4">3</text>
<text x="250.6" y="29.1">5</text>
<text x="258.5" y="26.4">4</text>
<text x="258.5" y="29.1">6</text>
<text x="44.6" y="30.6">5</text>
<text x="47.3" y="32">GND</text>
<text x="124.3" y="50.5">GND</text>
<text x="131.1" y="49.2">21</text>
<text x="243" y="65">1</text>
<text x="245.7" y="66.4">GND</text>
<text x="85.6" y="99.4">4</text>
<text x="88.3" y="100.8">GND SDA</text>
<text x="191.8" y="112.4">1</text>
<text x="191.8" y="109.7">2</text>
<text x="100.3" y="135.8" transform="rotate(-90 100.3 135.8)">VSS</text>
<text x="99" y="138.4" transform="rotate(-90 99 138.4)">1</text>
<text x="261.9" y="152.3">GND</text>
<text x="268.7" y="151">2</text>
<text x="39.8" y="166.9">A12</text>
<text x="33" y="168.2">GND</text>
<text x="210.3" y="177.2">1</text>
<text x="210.3" y="174.6">2</text>
<text x="33" y="197.3">GND</text>
<text x="39.8" y="196">A1</text>
</g>
<g font-size="2.5" fill="#f00">
<text x="44.6" y="28">4</text>
<text x="47.3" y="29.3">VCC</text>
<text x="44.6" y="33.3">6</text>
<text x="47.3" y="34.6">VCC</text>
<text x="123.3" y="58.4">AVCC</text>
<text x="131.1" y="57.1">18</text>
<text x="263.4" y="65">16</text>
<text x="257.1" y="66.4">VCC</text>
<text x="94.4" y="92.8">VCC</text>
<text x="100.7" y="91.5">8</text>
<text x="240.4" y="148.4">4</text>
<text x="243.1" y="149.7">VCC</text>
</g>
<g font-size="1.4" fill="#840000">
<text x="95.5" y="114">1</text>
<text x="102.1" y="114">2</text>
</g>
</svg>
